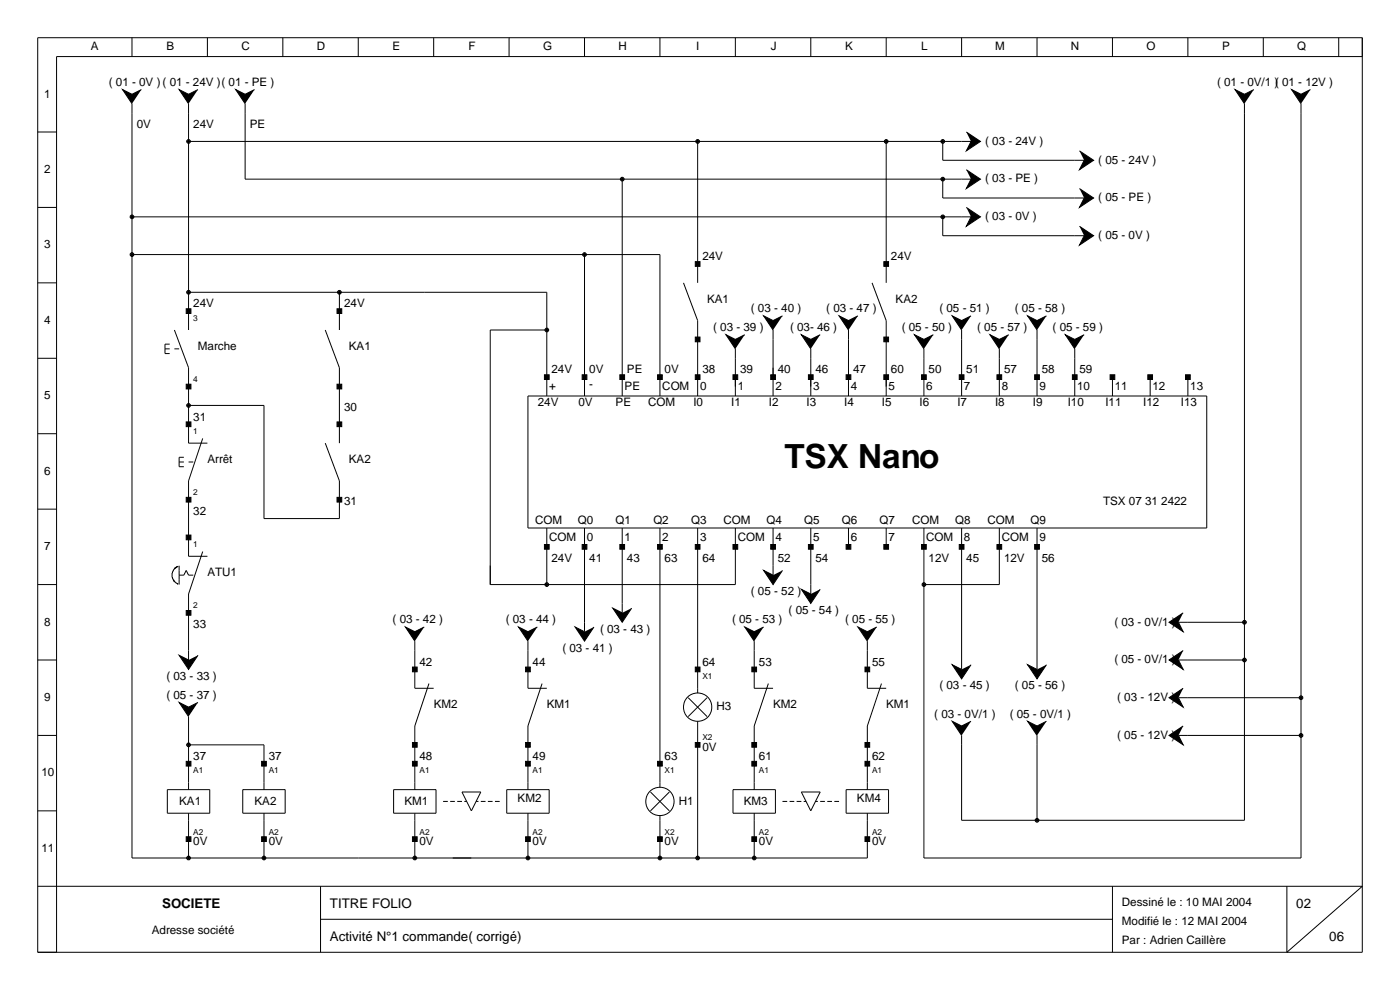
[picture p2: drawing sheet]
<svg xmlns="http://www.w3.org/2000/svg" width="297mm" height="210mm" viewBox="0 0 297 210" stroke-linecap="round" stroke-linejoin="round" font-family="sans-serif">
<g fill="none" stroke="#000" stroke-width=".21">
<path d="M8 8h281v194h-281zM28 8v4M44 8v4M60 8v4M76 8v4M92 8v4M108 8v4M124 8v4M140 8v4M156 8v4M172 8v4M188 8v4"/>
<path d="M204 8v4M220 8v4M236 8v4M252 8v4M268 8v4M284 8v4M289 12h-277v190M8 28h4M28 22v160h156v-9.5M40 22v48M40 30h166M52 22v16h154"/>
<path d="M132 38v46M148 30v30M188 30v30M200 30v4h30M200 38v4h30M264 22v152h-60v-18M276 22v160h-80v-70M8 44h4M28 54h112v30M28 46h178M124 54v30M200 46v4h30"/>
<path d="M8 60h4M8 76h4M35 74h1M36 73h-1v2h1M37 70l3 8v16h4M37 74h1M40 62h76v22M69 70l3 8v16M72 62v8M116 70h-12v54h52v-12M145 60l3 8v16M156 74v10"/>
<path d="M164 70v14M172 74v10M180 70v14M185 60l3 8v16M196 74v10M204 70v14M212 74v10M220 70v14M228 74v10M8 92h4M38 98h1M39 97h-1v2h1"/>
<path d="M40 86h16v24h16v-8l-3-8M40 98h1M43 93l-3 9v16h4M112 84h144v28h-144zM236 80v4M244 80v4M252 80v4M8 108h4M43 117l-3 9v14M116 112v12M124 112v22M132 112v18"/>
<path d="M140 112v55M148 112v35M164 112v10M172 112v14M180 112v4M188 112v4M204 112v30M212 112v12h-16M220 112v30M8 124h4M37.8 120.1l-.2 .1a2.03 2.03 0 0 0-1.1 1.9 2.03 2.03 0 0 0 1.3 1.8M38 120v4"/>
<path d="M38 122h1l.5-1 .5 1h1M88 136v10h4M112 136v10h4M160 136v10h4M184 136v10h4M250 132h14M8 140h4M8 156h4M40 152v15.5M40 158h16v9.5M91 145l-3 9v13.5M115 145l-3 9v13.5"/>
<path d="M146 148l4 4M148 147a3 3 0 0 0-3 3 3 3 0 0 0 3 3M148 147a3 3 0 0 1 3 3 3 3 0 0 1-3 3M148 153v29M150 148l-4 4M163 145l-3 9v13.5M187 145l-3 9v13.5M220 156v18M250 148h26M250 140h14M250 156h26M8 172h4"/>
<path d="M35.5 167.5h9v5h-9zM40 172.5v9.5M51.5 167.5h9v5h-9zM56 172.5v9.5M83.5 167.5h9v5h-9zM88 172.5v9.5M94 170h1M95.5 170h1M97 170h1M98 168h4l-2 4zM98.5 170h.5M101 170h.5"/>
<path d="M102 170h1M103.5 170h1M105 170h1M107.5 167.5h9v5h-9zM112 172.5v9.5M138 168l4 4M140 167a3 3 0 0 0-3 3 3 3 0 0 0 3 3M140 167a3 3 0 0 1 3 3 3 3 0 0 1-3 3M140 173v9M142 168l-4 4M155.5 167.5h9v5h-9zM160 172.5v9.5"/>
<path d="M166 170h1M167.5 170h1M169 170h1M170 168h4l-2 4zM170.5 170h.5M173 170h.5M174 170h1M175.5 170h1M177 170h1M179.5 167.5h9v5h-9zM8 188h281l-16 14v-14M68 188v14"/>
<path d="M68 195h168M236 188v14"/>
</g>
<g fill="#000" stroke="#000" stroke-width=".21">
<path d="M26 19l2 1 2-1-2 3zM38 19l2 1 2-1-2 3zM50 19l2 1 2-1-2 3zM205 36l3 2-3 2 1-2zM205 28l3 2-3 2 1-2zM229 32l3 2-3 2 1-2zM262 19l2 1 2-1-2 3zM274 19l2 1 2-1-2 3zM147.5 55.5h1v1h-1zM187.5 55.5h1v1h-1zM205 44l3 2-3 2 1-2zM229 40l3 2-3 2 1-2z"/>
<path d="M229 48l3 2-3 2 1-2zM39.5 65.5h1v1h-1zM71.5 65.5h1v1h-1zM147.5 71.5h1v1h-1zM154 71l2 1 2-1-2 3zM162 67l2 1 2-1-2 3zM170 71l2 1 2-1-2 3zM178 67l2 1 2-1-2 3zM187.5 71.5h1v1h-1zM194 71l2 1 2-1-2 3zM202 67l2 1 2-1-2 3zM210 71l2 1 2-1-2 3z"/>
<path d="M218 67l2 1 2-1-2 3zM226 71l2 1 2-1-2 3zM39.5 81.5h1v1h-1zM39.5 89.5h1v1h-1zM71.5 81.5h1v1h-1zM71.5 89.5h1v1h-1zM115.5 79.5h1v1h-1zM123.5 79.5h1v1h-1zM131.5 79.5h1v1h-1zM139.5 79.5h1v1h-1zM147.5 79.5h1v1h-1zM155.5 79.5h1v1h-1z"/>
<path d="M163.5 79.5h1v1h-1zM171.5 79.5h1v1h-1zM179.5 79.5h1v1h-1zM187.5 79.5h1v1h-1zM195.5 79.5h1v1h-1zM203.5 79.5h1v1h-1zM211.5 79.5h1v1h-1zM219.5 79.5h1v1h-1zM227.5 79.5h1v1h-1zM235.5 79.5h1v1h-1zM243.5 79.5h1v1h-1zM251.5 79.5h1v1h-1z"/>
<path d="M39.5 105.5h1v1h-1zM39.5 113.5h1v1h-1zM71.5 105.5h1v1h-1zM115.5 115.5h1v1h-1zM123.5 115.5h1v1h-1zM131.5 115.5h1v1h-1zM139.5 115.5h1v1h-1zM147.5 115.5h1v1h-1zM155.5 115.5h1v1h-1zM163.5 115.5h1v1h-1zM171.5 115.5h1v1h-1zM179.5 115.5h1v1h-1z"/>
<path d="M187.5 115.5h1v1h-1zM195.5 115.5h1v1h-1zM203.5 115.5h1v1h-1zM211.5 115.5h1v1h-1zM219.5 115.5h1v1h-1zM39.5 129.5h1v1h-1zM86 133l2 1 2-1-2 3zM110 133l2 1 2-1-2 3zM122 133l2 1 2-1-2 3zM130 129l2 1 2-1-2 3zM158 133l2 1 2-1-2 3zM162 121l2 1 2-1-2 3z"/>
<path d="M170 125l2 1 2-1-2 3zM182 133l2 1 2-1-2 3zM248 132l3-2-1 2 1 2zM38 139l2 1 2-1-2 3zM38 149l2 1 2-1-2 3zM87.5 141.5h1v1h-1zM87.5 157.5h1v1h-1zM111.5 141.5h1v1h-1zM111.5 157.5h1v1h-1zM147.5 141.5h1v1h-1zM147.5 157.5h1v1h-1zM159.5 141.5h1v1h-1z"/>
<path d="M159.5 157.5h1v1h-1zM183.5 141.5h1v1h-1zM183.5 157.5h1v1h-1zM202 141l2 1 2-1-2 3zM202 153l2 1 2-1-2 3zM218 141l2 1 2-1-2 3zM218 153l2 1 2-1-2 3zM248 148l3-2-1 2 1 2zM248 140l3-2-1 2 1 2zM248 156l3-2-1 2 1 2zM39.5 161.5h1v1h-1zM39.5 177.5h1v1h-1z"/>
<path d="M55.5 161.5h1v1h-1zM55.5 177.5h1v1h-1zM87.5 161.5h1v1h-1zM87.5 177.5h1v1h-1zM111.5 161.5h1v1h-1zM111.5 177.5h1v1h-1zM139.5 161.5h1v1h-1zM139.5 177.5h1v1h-1zM159.5 161.5h1v1h-1zM159.5 177.5h1v1h-1zM183.5 161.5h1v1h-1zM183.5 177.5h1v1h-1z"/>
<path d="M39.7 29.8l.3-.2-.4 .4zM40 29.6l.4 .4zM40.4 30l-.4 .4zM39.6 30l.4 .4z"/>
<path d="M131.8 37.7l.2-.1-.4 .4zM132 37.6l.4 .4zM132.4 38l-.4 .4zM131.6 38l.4 .4z"/>
<path d="M147.7 29.8l.3-.2-.4 .4zM148 29.6l.4 .4zM148.4 30l-.4 .4zM147.6 30l.4 .4z"/>
<path d="M187.8 29.7l.2-.1-.4 .4zM188 29.6l.4 .4zM188.4 30l-.4 .4zM187.6 30l.4 .4z"/>
<path d="M199.7 29.8l.3-.2-.4 .4zM200 29.6l.4 .4zM200.4 30l-.4 .4zM199.6 30l.4 .4z"/>
<path d="M199.7 37.8l.3-.2-.4 .4zM200 37.6l.4 .4zM200.4 38l-.4 .4zM199.6 38l.4 .4z"/>
<path d="M27.7 53.8l.3-.2-.4 .4zM28 53.6l.4 .4zM28 54.4l.4-.4zM27.6 54l.4 .4z"/>
<path d="M27.7 45.8l.3-.2-.4 .4zM28 45.6l.4 .4zM28.4 46l-.4 .4zM27.6 46l.4 .4z"/>
<path d="M123.8 53.7l.2-.1-.4 .4zM124 53.6l.4 .4zM124 54.4l.4-.4zM123.6 54l.4 .4z"/>
<path d="M199.7 45.8l.3-.2-.4 .4zM200 45.6l.4 .4zM200.4 46l-.4 .4zM199.6 46l.4 .4z"/>
<path d="M39.7 61.8l.3-.2-.4 .4zM40 61.6l.4 .4zM40.4 62l-.4 .4zM39.6 62l.4 .4z"/>
<path d="M71.8 61.7l.2-.1-.4 .4zM72 61.6l.4 .4zM72.4 62l-.4 .4zM71.6 62l.4 .4z"/>
<path d="M115.7 69.8l.3-.2-.4 .4zM116 69.6l.4 .4zM116 70.4l.4-.4zM115.6 70l.4 .4z"/>
<path d="M39.8 85.7l.2-.1-.4 .4zM40 85.6l.4 .4zM40.4 86l-.4 .4zM39.6 86l.4 .4z"/>
<path d="M115.7 123.8l.3-.2-.4 .4zM116 123.6l.4 .4zM116.4 124l-.4 .4zM115.6 124l.4 .4z"/>
<path d="M195.7 123.8l.3-.2-.4 .4zM196 123.6l.4 .4zM196.4 124l-.4 .4zM195.6 124l.4 .4z"/>
<path d="M263.8 131.7l.2-.1-.4 .4zM264 131.6l.4 .4zM264 132.4l.4-.4zM263.6 132l.4 .4z"/>
<path d="M39.7 157.8l.3-.2-.4 .4zM40 157.6l.4 .4zM40 158.4l.4-.4zM39.6 158l.4 .4z"/>
<path d="M263.8 139.7l.2-.1-.4 .4zM264 139.6l.4 .4zM264.4 140l-.4 .4zM263.6 140l.4 .4z"/>
<path d="M275.8 147.7l.2-.1-.4 .4zM276 147.6l.4 .4zM276.4 148l-.4 .4zM275.6 148l.4 .4z"/>
<path d="M275.8 155.7l.2-.1-.4 .4zM276 155.6l.4 .4zM276.4 156l-.4 .4zM275.6 156l.4 .4z"/>
<path d="M219.7 173.8l.3-.2-.4 .4zM220 173.6l.4 .4zM220.4 174l-.4 .4zM219.6 174l.4 .4z"/>
<path d="M39.7 181.8l.3-.2-.4 .4zM40 181.6l.4 .4zM40.4 182l-.4 .4zM39.6 182l.4 .4z"/>
<path d="M55.7 181.8l.3-.2-.4 .4zM56 181.6l.4 .4zM56.4 182l-.4 .4zM55.6 182l.4 .4z"/>
<path d="M87.7 181.8l.3-.2-.4 .4zM88 181.6l.4 .4zM88.4 182l-.4 .4zM87.6 182l.4 .4z"/>
<path d="M111.8 181.7l.2-.1-.4 .4zM112 181.6l.4 .4zM112.4 182l-.4 .4zM111.6 182l.4 .4z"/>
<path d="M139.8 181.7l.2-.1-.4 .4zM140 181.6l.4 .4zM140.4 182l-.4 .4zM139.6 182l.4 .4z"/>
<path d="M147.8 181.7l.2-.1-.4 .4zM148 181.6l.4 .4zM148.4 182l-.4 .4zM147.6 182l.4 .4z"/>
<path d="M159.7 181.8l.3-.2-.4 .4zM160 181.6l.4 .4zM160.4 182l-.4 .4zM159.6 182l.4 .4z"/>
</g>
<g fill="#000">
<path d="M39.6 30l.4-.4 .4 .4-.4 .4zM131.6 38l.4-.4 .4 .4-.4 .4zM147.6 30l.4-.4 .4 .4-.4 .4zM188 29.6l.4 .4-.4 .4-.4-.4zM199.6 30l.4-.4 .4 .4-.4 .4zM199.6 38l.4-.4 .4 .4-.4 .4zM27.6 54l.4-.4 .4 .4-.4 .4zM27.6 46l.4-.4 .4 .4-.4 .4zM124 53.6l.4 .4-.4 .4-.4-.4zM199.6 46l.4-.4 .4 .4-.4 .4zM39.6 62l.4-.4 .4 .4-.4 .4zM71.6 62l.4-.4 .4 .4-.4 .4z"/>
<path d="M115.6 70l.4-.4 .4 .4-.4 .4zM39.6 86l.4-.4 .4 .4-.4 .4zM115.6 124l.4-.4 .4 .4-.4 .4zM195.6 124l.4-.4 .4 .4-.4 .4zM264 131.6l.4 .4-.4 .4-.4-.4zM39.6 158l.4-.4 .4 .4-.4 .4zM264 139.6l.4 .4-.4 .4-.4-.4zM276 147.6l.4 .4-.4 .4-.4-.4zM276 155.6l.4 .4-.4 .4-.4-.4zM219.6 174l.4-.4 .4 .4-.4 .4zM39.6 182l.4-.4 .4 .4-.4 .4zM55.6 182l.4-.4 .4 .4-.4 .4z"/>
<path d="M87.6 182l.4-.4 .4 .4-.4 .4zM111.6 182l.4-.4 .4 .4-.4 .4zM140 181.6l.4 .4-.4 .4-.4-.4zM147.6 182l.4-.4 .4 .4-.4 .4zM159.6 182l.4-.4 .4 .4-.4 .4z"/>
</g>
<text font-size="7.1" x="166.4" y="99.3">TSX Nano</text>
<g font-size="2.8">
<text x="34.4" y="192.5">SOCIETE</text>
<text x="70" y="192.5">TITRE FOLIO</text>
<text x="275" y="192.5">02</text>
<text x="70" y="199.5">Activité N°1 commande( corrigé)</text>
<text x="282" y="199.5">06</text>
</g>
<g font-size="2.5">
<text x="19.3" y="10.7">A</text>
<text x="35.3" y="10.7">B</text>
<text x="51.2" y="10.7">C</text>
<text x="67.2" y="10.7">D</text>
<text x="83.3" y="10.7">E</text>
<text x="99.4" y="10.7">F</text>
<text x="115.2" y="10.7">G</text>
<text x="131.2" y="10.7">H</text>
<text x="147.7" y="10.7">I</text>
<text x="163.5" y="10.7">J</text>
<text x="179.3" y="10.7">K</text>
<text x="195.4" y="10.7">L</text>
<text x="211.1" y="10.7">M</text>
<text x="227.2" y="10.7">N</text>
<text x="243.2" y="10.7">O</text>
<text x="259.3" y="10.7">P</text>
<text x="275.2" y="10.7">Q</text>
<text x="9.4" y="20.7">1</text>
<text x="23.1" y="18.2">( 01 - 0V ) ( 01 - 24V )( 01 - PE )</text>
<text x="258.2" y="18.2">( 01 - 0V/1 )( 01 - 12V )</text>
<text x="29" y="27.2">0V</text>
<text x="41" y="27.2">24V</text>
<text x="53" y="27.2">PE</text>
<text x="209" y="30.7">( 03 - 24V )</text>
<text x="233" y="34.7">( 05 - 24V )</text>
<text x="9.4" y="36.7">2</text>
<text x="209" y="38.7">( 03 - PE )</text>
<text x="209" y="46.7">( 03 - 0V )</text>
<text x="233" y="42.7">( 05 - PE )</text>
<text x="9.4" y="52.7">3</text>
<text x="233" y="50.7">( 05 - 0V )</text>
<text x="149" y="55.2">24V</text>
<text x="189" y="55.2">24V</text>
<text x="41" y="65.2">24V</text>
<text x="73" y="65.2">24V</text>
<text x="150" y="64.2">KA1</text>
<text x="190" y="64.2">KA2</text>
<text x="9.4" y="68.7">4</text>
<text x="151.3" y="70.2">( 03 - 39 )</text>
<text x="159.3" y="66.2">( 03 - 40 )</text>
<text x="167.6" y="70.2">( 03- 46 )</text>
<text x="175.3" y="66.2">( 03 - 47 )</text>
<text x="191.3" y="70.2">( 05 - 50 )</text>
<text x="199.3" y="66.2">( 05 - 51 )</text>
<text x="207.3" y="70.2">( 05 - 57 )</text>
<text x="215.3" y="66.2">( 05 - 58 )</text>
<text x="223.3" y="70.2">( 05 - 59 )</text>
<text x="42" y="74.2">Marche</text>
<text x="74" y="74.2">KA1</text>
<text x="116.5" y="82.7">+</text>
<text x="117" y="79.2">24V</text>
<text x="125" y="82.2">-</text>
<text x="125" y="79.2">0V</text>
<text x="132.5" y="82.7">PE</text>
<text x="133" y="79.2">PE</text>
<text x="140.5" y="82.7">COM</text>
<text x="141" y="79.2">0V</text>
<text x="148.5" y="82.7">0</text>
<text x="149" y="79.2">38</text>
<text x="156.5" y="82.7">1</text>
<text x="157" y="79.2">39</text>
<text x="164.5" y="82.7">2</text>
<text x="165" y="79.2">40</text>
<text x="172.5" y="82.7">3</text>
<text x="173" y="79.2">46</text>
<text x="180.5" y="82.7">4</text>
<text x="181" y="79.2">47</text>
<text x="188.5" y="82.7">5</text>
<text x="189" y="79.2">60</text>
<text x="196.5" y="82.7">6</text>
<text x="197" y="79.2">50</text>
<text x="204.5" y="82.7">7</text>
<text x="205" y="79.2">51</text>
<text x="212.5" y="82.7">8</text>
<text x="213" y="79.2">57</text>
<text x="220.5" y="82.7">9</text>
<text x="221" y="79.2">58</text>
<text x="228.5" y="82.7">10</text>
<text x="229" y="79.2">59</text>
<text x="236.5" y="82.7">11</text>
<text x="244.5" y="82.7">12</text>
<text x="252.5" y="82.7">13</text>
<text x="9.4" y="84.7">5</text>
<text x="41" y="89.2">31</text>
<text x="73" y="87.2">30</text>
<text x="114.1" y="86.2">24V</text>
<text x="122.7" y="86.2">0V</text>
<text x="130.6" y="86.2">PE</text>
<text x="137.5" y="86.2">COM</text>
<text x="147.1" y="86.2">I0</text>
<text x="155.1" y="86.2">I1</text>
<text x="163.1" y="86.2">I2</text>
<text x="171.1" y="86.2">I3</text>
<text x="179.1" y="86.2">I4</text>
<text x="187.1" y="86.2">I5</text>
<text x="195.1" y="86.2">I6</text>
<text x="203.1" y="86.2">I7</text>
<text x="211.1" y="86.2">I8</text>
<text x="219.1" y="86.2">I9</text>
<text x="226.5" y="86.2">I10</text>
<text x="234.5" y="86.2">I11</text>
<text x="242.5" y="86.2">I12</text>
<text x="250.5" y="86.2">I13</text>
<text x="9.4" y="100.7">6</text>
<text x="44" y="98.2">Arrêt</text>
<text x="74" y="98.2">KA2</text>
<text x="73" y="107.2">31</text>
<text x="234" y="107.2">TSX 07 31 2422</text>
<text x="41" y="109.2">32</text>
<text x="113.5" y="111.2">COM</text>
<text x="122.6" y="111.2">Q0</text>
<text x="130.6" y="111.2">Q1</text>
<text x="138.6" y="111.2">Q2</text>
<text x="146.6" y="111.2">Q3</text>
<text x="153.5" y="111.2">COM</text>
<text x="162.6" y="111.2">Q4</text>
<text x="170.6" y="111.2">Q5</text>
<text x="178.6" y="111.2">Q6</text>
<text x="186.6" y="111.2">Q7</text>
<text x="193.5" y="111.2">COM</text>
<text x="202.6" y="111.2">Q8</text>
<text x="209.5" y="111.2">COM</text>
<text x="218.6" y="111.2">Q9</text>
<text x="9.4" y="116.7">7</text>
<text x="116.5" y="114.7">COM</text>
<text x="117" y="119.2">24V</text>
<text x="124.5" y="114.7">0</text>
<text x="125" y="119.2">41</text>
<text x="132.5" y="114.7">1</text>
<text x="133" y="119.2">43</text>
<text x="140.5" y="114.7">2</text>
<text x="141" y="119.2">63</text>
<text x="148.5" y="114.7">3</text>
<text x="149" y="119.2">64</text>
<text x="156.5" y="114.7">COM</text>
<text x="164.5" y="114.7">4</text>
<text x="165" y="119.2">52</text>
<text x="172.5" y="114.7">5</text>
<text x="173" y="119.2">54</text>
<text x="180.5" y="114.7">6</text>
<text x="188.5" y="114.7">7</text>
<text x="196.5" y="114.7">COM</text>
<text x="197" y="119.2">12V</text>
<text x="204.5" y="114.7">8</text>
<text x="205" y="119.2">45</text>
<text x="212.5" y="114.7">COM</text>
<text x="213" y="119.2">12V</text>
<text x="220.5" y="114.7">9</text>
<text x="221" y="119.2">56</text>
<text x="44" y="122.2">ATU1</text>
<text x="159.3" y="126.2">( 05 - 52 )</text>
<text x="167.3" y="130.2">( 05 - 54 )</text>
<text x="9.4" y="132.7">8</text>
<text x="41" y="133.2">33</text>
<text x="83.3" y="132.2">( 03 - 42 )</text>
<text x="107.3" y="132.2">( 03 - 44 )</text>
<text x="127.3" y="134.2">( 03 - 43 )</text>
<text x="155.3" y="132.2">( 05 - 53 )</text>
<text x="179.3" y="132.2">( 05 - 55 )</text>
<text x="236.4" y="132.7">( 03 - 0V/1 )</text>
<text x="89" y="141.2">42</text>
<text x="113" y="141.2">44</text>
<text x="119.3" y="138.2">( 03 - 41 )</text>
<text x="149" y="141.2">64</text>
<text x="161" y="141.2">53</text>
<text x="185" y="141.2">55</text>
<text x="236.4" y="140.7">( 05 - 0V/1 )</text>
<text x="9.4" y="148.7">9</text>
<text x="35.3" y="144.2">( 03 - 33 )</text>
<text x="35.3" y="148.2">( 05 - 37 )</text>
<text x="199.3" y="146.2">( 03 - 45 )</text>
<text x="215.3" y="146.2">( 05 - 56 )</text>
<text x="237" y="148.7">( 03 - 12V )</text>
<text x="92" y="150.2">KM2</text>
<text x="116" y="150.2">KM1</text>
<text x="152" y="150.7">H3</text>
<text x="164" y="150.2">KM2</text>
<text x="188" y="150.2">KM1</text>
<text x="198.2" y="152.2">( 03 - 0V/1 )</text>
<text x="214.2" y="152.2">( 05 - 0V/1 )</text>
<text x="41" y="161.2">37</text>
<text x="57" y="161.2">37</text>
<text x="89" y="161.2">48</text>
<text x="113" y="161.2">49</text>
<text x="141" y="161.2">63</text>
<text x="149" y="159.2">0V</text>
<text x="161" y="161.2">61</text>
<text x="185" y="161.2">62</text>
<text x="237" y="156.7">( 05 - 12V )</text>
<text x="8.8" y="164.7">10</text>
<text x="38" y="170.7">KA1</text>
<text x="54" y="170.7">KA2</text>
<text x="85.8" y="170.7">KM1</text>
<text x="109.8" y="170.2">KM2</text>
<text x="144" y="170.7">H1</text>
<text x="157.8" y="170.7">KM3</text>
<text x="181.8" y="170.2">KM4</text>
<text x="41" y="179.2">0V</text>
<text x="57" y="179.2">0V</text>
<text x="89" y="179.2">0V</text>
<text x="113" y="179.2">0V</text>
<text x="141" y="179.2">0V</text>
<text x="161" y="179.2">0V</text>
<text x="185" y="179.2">0V</text>
<text x="8.8" y="180.7">11</text>
<text x="238" y="192.2">Dessiné le : 10 MAI 2004</text>
<text x="238" y="196.2">Modifié le : 12 MAI 2004</text>
<text x="32.2" y="198.2">Adresse société</text>
<text x="238" y="200.2">Par : Adrien Caillère</text>
</g>
<g font-size="1.8">
<text x="41" y="68.1">3</text>
<text x="41" y="81.1">4</text>
<text x="41" y="92.1">1</text>
<text x="41" y="105.1">2</text>
<text x="41" y="116.1">1</text>
<text x="41" y="129.1">2</text>
<text x="149" y="144.1">X1</text>
<text x="149" y="157.1">X2</text>
<text x="41" y="164.1">A1</text>
<text x="57" y="164.1">A1</text>
<text x="89" y="164.1">A1</text>
<text x="113" y="164.1">A1</text>
<text x="141" y="164.1">X1</text>
<text x="161" y="164.1">A1</text>
<text x="185" y="164.1">A1</text>
<text x="41" y="177.1">A2</text>
<text x="57" y="177.1">A2</text>
<text x="89" y="177.1">A2</text>
<text x="113" y="177.1">A2</text>
<text x="141" y="177.1">X2</text>
<text x="161" y="177.1">A2</text>
<text x="185" y="177.1">A2</text>
</g>
</svg>
